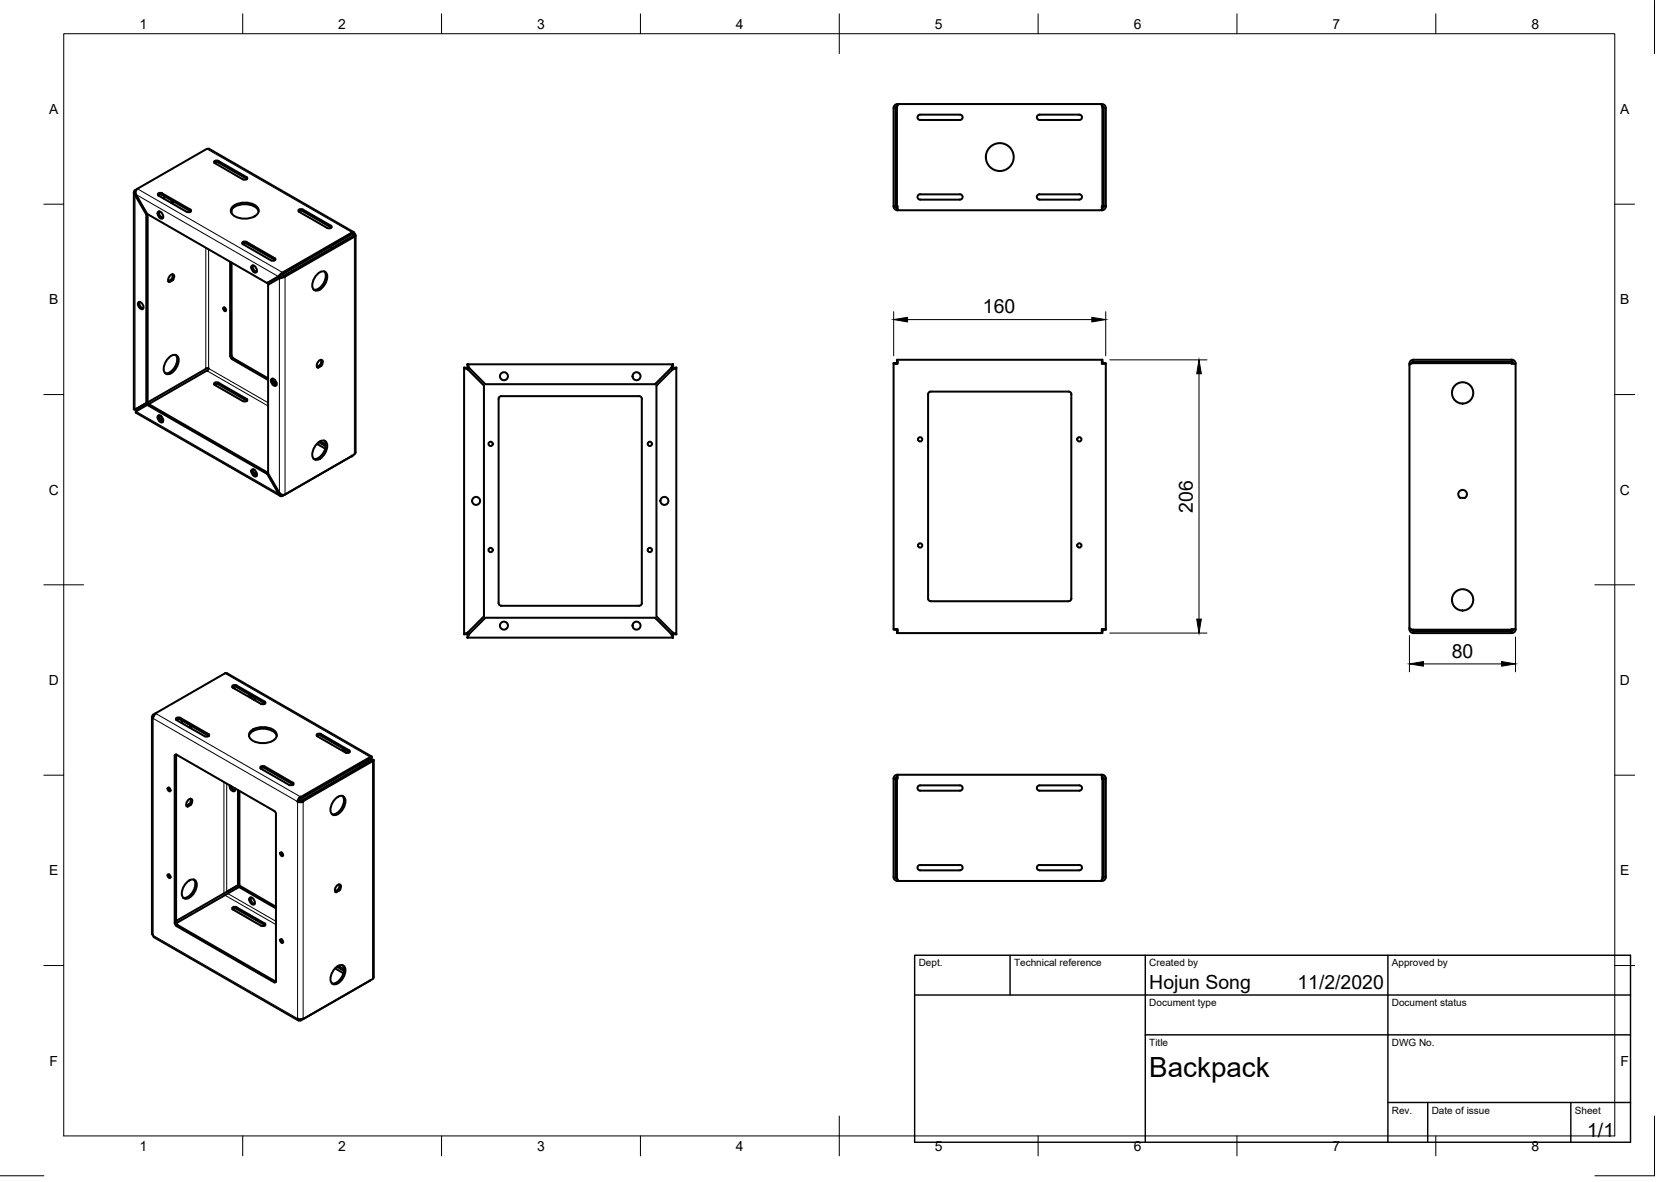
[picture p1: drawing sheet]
<svg xmlns="http://www.w3.org/2000/svg" width="420mm" height="297mm" viewBox="0 0 420 297" stroke-linecap="round" stroke-linejoin="round" font-family="sans-serif">
<!-- layer: Visible -->
<g fill="none" stroke="#000" stroke-width=".51">
<path d="M225.6 26.6l-.4 .5v24.7M225.7 26.1v.3M225.8 26.3l.2-.2 50.8 .1 .4 .9v24.7h-.1v1h-51.4v-1h-.2v-24.7zM226 26.1l-.9 .2-.4 .8v24.7M231.4 28.8h10a.67 .67 0 0 1 .6 .7 .67 .67 0 0 1-.6 .6h-10M231.4 28.8a.67 .67 0 0 0-.7 .7 .67 .67 0 0 0 .7 .6M260.9 29l.5-.2h10a.67 .67 0 0 1 .7 .7 .67 .67 0 0 1-.7 .6h-10a.67 .67 0 0 1-.6-.4 .67 .67 0 0 1 .1-.7zM276.7 26.1h.4v.3M277.1 26.1l.6 .3 .3 .7v24.7h-.5v-24.7l-.4-.5M33.7 48.3v54.6l.3 .1M34.2 48.9a1.27 1.27 0 0 1 .3-1.5l17.5-10 .5-.1 36.4 21M34.2 48.9l-.2 .1 2.8 4.9 .2-.1"/>
<path d="M34.2 48.9l2.8 4.9M34.5 47.5l-.5 .3a.78 .78 0 0 0 0 1.2M36.8 53.9v47.4M37 53.8l30.2 17.3M37.1 53.8v47.3l-2.8 1.7M39.8 53.2a1.16 1.16 0 0 1 1 1.7 1.16 1.16 0 0 1-1-1.7zM40 53.1a1.36 1.36 0 0 0 1 1.6M40.8 49l7.1 4.1M40.8 49l-.5-.1-.5 .2M41.3 49.3l-.1 .6M43.4 50.5l-.5 .4M43.7 50.7l-.4 .4"/>
<path d="M47.9 52.7l-7.1-4.1-.5-.1a.52 .52 0 0 0-.6 .4l7.2 4.3M47.9 52.7l.1 .1a.71 .71 0 0 1-1.1 .4M47.9 53.1h.1M53.9 40.9l.5-.2 .5 .1 7.1 4.1M54.9 40.5l7.1 4M54.9 40.4l-.4-.1a.52 .52 0 0 0-.7 .5l7.3 4.3M58.1 53.1a3.7 3.7 0 0 1 4.2-1.7 2.92 2.92 0 0 1 2.7 1.7M58.2 52.7v.9M58.6 51.9a4.9 4.9 0 0 1 6.3 .4 1.72 1.72 0 0 1-1.5 2.4 4.7 4.7 0 0 1-5.2-1.1 1.32 1.32 0 0 1 .4-1.7zM62 44.5l.2 .2a.71 .71 0 0 1-1.1 .4M62 44.9l.1 .1M75.2 53.2l7.1 4.1 .5 .1a.52 .52 0 0 0 .6-.5l-.2-.2"/>
<path d="M76.2 53.1l-.6-.2-.5 .2M76.2 52.7l-.5-.2a.52 .52 0 0 0-.7 .5l.2 .2M76.2 53.1l7.1 4.1M76.2 52.7l7 4M88.5 58.4v.4l-17.4 10.1M88.5 58.7l.3 .3M88.8 59l.1 .3M89.1 59.5l-.3-.2-17.5 10M89.1 58.8l-.3 .2M89.1 58.8l.3 .4-.3 .4-17.6 10-1.2 .3-2.9 1.7v47.4l2.9 4.9a1.25 1.25 0 0 0 1.4 .4l17.4-10.1 .3-.5M89.1 58.8l-.2-.5-.5 .1-17.3 10.1-1.1 1M89.4 59.2v54.5"/>
<path d="M224.7 51.8a1.01 1.01 0 0 0 1 1M224.7 51.8h.5M225.2 51.8l.2 .5h.3M231.4 48.8h10a.67 .67 0 0 1 .6 .7 .67 .67 0 0 1-.6 .7h-10M231.4 48.8a.67 .67 0 0 0-.7 .7 .67 .67 0 0 0 .7 .7M260.9 49l.5-.2h10a.68 .68 0 0 1 .7 .7 .68 .68 0 0 1-.7 .7h-10a.67 .67 0 0 1-.6-.5 .67 .67 0 0 1 .1-.7zM277.6 51.8l-.3 .5h-.2M278.1 51.8a1.01 1.01 0 0 1-1 1M34.9 75.9a1.16 1.16 0 0 1 1 1.8 1.16 1.16 0 0 1-1-1.8zM35.1 75.9a1.36 1.36 0 0 0 .9 1.6M42.3 70.7l.8-.5 .3 .2-.8 .5-.2-.1M43.4 68.9v.6l-.3 .7"/>
<path d="M43.4 70.4l.4-.9-.1-.5a1.22 1.22 0 0 0-1.3 1.8l.2 .1M56.2 77.3l.5 .2 .1 .6-.5-.1zM56.4 77.3l.4 .7M57.9 65.8v23.9l.5 .5 9 5.3M58.2 66l.1 23.5 .4 .6 8.7 5M62 60.8l7.3 4.2a.71 .71 0 0 1-1.2 .4l-7-4.1M62 61.2l7.1 4.1M62 61.2l-.5-.1-.5 .2M62 60.8l-.5-.1a.52 .52 0 0 0-.6 .5l.2 .2M63.4 66.7a1.16 1.16 0 0 1 1 1.8 1.16 1.16 0 0 1-1-1.8zM63.6 66.7a1.36 1.36 0 0 0 .9 1.6M67.2 71.1l3.2-1.8z"/>
<path d="M69.1 65.3h.1M71.1 68.9l-.7 .4M71.3 69.3l-1 .6M79.6 69.1a1.6 1.6 0 0 1 2.4-.5 3.5 3.5 0 0 1-2.6 4.4 1.61 1.61 0 0 1-.7-2.4zM81.5 68.2a3.3 3.3 0 0 1-1.3 4.3l-.9 .3h-.4M83.3 61.8v.6M42.2 90.1a1.6 1.6 0 0 1 2.5-.5 3.5 3.5 0 0 1-2.6 4.4 1.61 1.61 0 0 1-.7-2.4zM44.2 89.2a3.3 3.3 0 0 1-1.4 4.3l-.9 .3h-.4M54.9 96.6l7.1 4.1M54.9 96.6l-.5-.1-.5 .1M68.3 95.2a1.16 1.16 0 0 1 1 1.7 1.16 1.16 0 0 1-1-1.7zM68.5 95.7l1 .6"/>
<path d="M68.6 95.1a1.36 1.36 0 0 0 .9 1.7M68.7 96.3l.8 .4M79.7 92.2l.8-.5 .3 .3-.8 .4-.3-.1M80.7 90.4l.1 .6-.4 .7M80.8 91.9l.4-.9-.2-.5a1.22 1.22 0 0 0-1.2 1.8l.2 .1M116.7 92.4h.5l4.5 4.5v58l-4 4-1 .5v-67l1 .5M117.5 91.6v.5l.5 .4M117.7 92.2v.3h-.4M169.1 92.2v.3h.3M169.2 91.6v.5l-4.5 4.4h-42.7l-4-4-.5-.9h51.7l-.5 .9M170.1 92.4h-.6l-.4 .5M225.2 91.3l.1 .1"/>
<path d="M225.2 91.3h-.5v66.9h.5M225.2 91.3v.1M225.5 90.9l.2 .2M225.5 90.9v-.5h51.7v.5M225.5 90.9h.2M225.7 90.4v1h-1M269.4 99.1v51.3M269.4 99.1a.67 .67 0 0 0-.7-.7h-34.7a.67 .67 0 0 0-.6 .7v51.3a.67 .67 0 0 0 .6 .7M277.1 90.4v1h.9M277.1 90.9h.1M277.2 90.9l-.1 .2M277.5 91.3l-.1 .1"/>
<path d="M277.5 91.3h.5v66.9h-.5M277.5 91.3v.1M354.4 91.6l.9-.3h24.8v.1h1v66.7h-1v.1h-24.8l-.9-.4zM354.7 91.4h-.3v.4M380.1 90.4h-24.8l-.7 .4-.2 .6M380.1 90.4v.5h-24.7l-.5 .4M380.1 90.4a1.01 1.01 0 0 1 1 1M380.1 90.9l.3 .1 .2 .4M34.2 102.8l.1-.1zM37 101.8l30.2 17.3M37.1 101.1l-3.1 1.9 .3-.2M37.4 101.5l-3.2 1.9-.1 .3 36.4 20.9"/>
<path d="M37.4 101.5l30 17.3M37.4 101.5l14.7-8.3 .4-.6h-.7l-17.5 10.2M39.8 104.4a1.16 1.16 0 0 1 1 1.7 1.16 1.16 0 0 1-1-1.7zM40 105l1 .5M40 104.4a1.36 1.36 0 0 0 1 1.6M40.6 104.6l-.6 .1M62 100.3l-7.1-4.1-.4-.1a.52 .52 0 0 0-.7 .5l7.3 4.2M62 100.2l.2 .2a.71 .71 0 0 1-1.1 .4M62 100.7h.1M63.4 118a1.16 1.16 0 0 1 1 1.7 1.16 1.16 0 0 1-1-1.7zM63.6 118.5l1 .6M63.6 117.9a1.36 1.36 0 0 0 .9 1.7"/>
<path d="M63.8 118l.2 .1M67.4 119l-.2 .1 2.8 4.9 .3-.1M79.6 111.7a1.6 1.6 0 0 1 2.4-.6 3.5 3.5 0 0 1-2.6 4.5 1.61 1.61 0 0 1-.7-2.4zM79.7 111.5l2.1 1.2M80.1 111.1l1.8 1M80.5 110.9l1.4 .8M81.5 110.7a3.3 3.3 0 0 1-1.3 4.3l-.9 .4-.4-.1M88.5 114.6l-17.4 10a.77 .77 0 0 1-1.1-.6M125.4 100.2v51.3l.2 .5 .4 .2h34.7a.67 .67 0 0 0 .7-.7M125.4 100.2a.67 .67 0 0 1 .6-.6h34.7a.67 .67 0 0 1 .7 .6M161.4 100.2v51.4M367.2 125.1h1.1"/>
<path d="M367.2 125.1a1.09 1.09 0 0 1-.3-1.6 1.09 1.09 0 0 1 1.7 0 1.09 1.09 0 0 1-.3 1.6M117.3 159.2h.4v.4M117.7 158.9l-.5 .5h-.5M118 159.2l-.5 1h51.7l-.5-1-4-4h-42.7l-4.5 4.5v.5M168.7 159.2l.5 .5v.5M169.1 158.9l1 .5v-67l-1 .5-4 4v58l4.4 4.5h.6M169.4 159.2h-.3v.4M224.7 158.1h1v1M225.2 158.1v.1M225.3 158.1l-.1 .1M225.5 158.6v.5h51.7v-.5M225.5 158.6h.2"/>
<path d="M225.7 158.4l-.2 .2M234 151.1h34.7M269.4 150.4a.67 .67 0 0 1-.7 .7M277.1 158.4l.1 .2M277.1 158.6h.1M277.4 158.1l.1 .1M277.5 158.1v.1M278 158.1h-.9v1M354.4 157.7v.4a1 1 0 0 0 1 1h24.7M354.4 158.1h.3M354.9 158.2l.5 .4h24.7M380.1 158.6v.5"/>
<path d="M380.6 158.1l-.1 .2-.4 .3M381.1 158.1a1.01 1.01 0 0 1-1 1M38.5 179.6l.3 .2M39.1 179.4v-.1l-.6 .3 .2 .3M39.2 179.3l17.7-10.2 36.6 21M39.2 179.3l-.5 .5-.2 .7-.3-.4 .3-.4M58.5 172.8l.3-.2h.5l7.4 4.2M58.6 172.2l.9 .1 7.2 4.2a.71 .71 0 0 1-1.1 .4l-7.1-4.1-.1-.4zM58.7 172.6l.3 .5M62.7 174.5l.1 .7M63 174.7l.6 1M63.9 175.9h.1"/>
<path d="M64.1 175.3l-.1 .6M38.2 180.1v54.7l.5 .7 36.3 20.9M42.2 198l.5 .1 .1 .7-.5-.1zM42.5 197.9l.4 .7M43.9 189.9v42M43.9 189.9l.3-.3 .2 .1 24.5 14.1M44.3 189.7v42l.1 .5 .4 .3 24.6 14.2M44.3 189.6v.1M44.4 181l7.1 4 .5 .1a.52 .52 0 0 0 .6-.5l-.2-.1M45.3 180.8l7.2 4.1M45.3 180.4l7.1 4.1M45.4 180.8l-.6-.1-.5 .2"/>
<path d="M45.4 180.4l-.5-.1a.52 .52 0 0 0-.7 .5l.2 .2M45.8 181.1l-.1 .6M47.9 182.3l-.4 .4M48.3 182.5l-.5 .4M57.7 197.3a1.32 1.32 0 0 0 1.1 1.6l.3-.4v-.4M58.1 197.5l.4 .8 .6 .4M59.8 198.6v23.9l-2.8 1.6M60.2 198.8v23.5M62.6 184.9a3.7 3.7 0 0 1 4.2-1.7 2.92 2.92 0 0 1 2.8 1.7M63.1 183.7a4.9 4.9 0 0 1 6.3 .4 1.72 1.72 0 0 1-1.5 2.4 4.7 4.7 0 0 1-5.1-1.1 1.32 1.32 0 0 1 .3-1.7zM65.5 193.1l.5-.2 .6 .1 7 4.1M73.6 196.7l-7-4.1-.5-.1a.52 .52 0 0 0-.7 .5l7.3 4.2"/>
<path d="M73.7 196.7l.1 .2a.71 .71 0 0 1-1.1 .3M73.7 197.1v.1M79.7 184.9l.5-.1 .5 .1 7.1 4.1M80.7 184.5l7.1 4.1M80.7 184.5l-.4-.2a.52 .52 0 0 0-.7 .5l7.3 4.3 .4 .1a.52 .52 0 0 0 .7-.5l-.2-.2M86.3 188.1v.7M86.6 188.3l.5 .9M87.6 188.9l.1 .2M87.8 188.9l.1 .1M93.1 190.7l-2.9 1.6M93.1 190.7l.3-.3-3.1 1.9M93.1 190.7l.1-.1z"/>
<path d="M93.3 190.5l-.1 .1M93.4 190.4a.22 .22 0 0 0 0-.3 .22 .22 0 0 0-.3 .2l-17.6 9.9v.4l17.6-9.9M93.5 191l.2-.1a.22 .22 0 0 1 .3 .2 .22 .22 0 0 1-.3 .2l-17.5 10.2M93.5 191h.1M93.5 191l-17.6 10.1 .3 .2M94 191v54.7l-.3 .3-17.5 10.1v-.1l-.7 .1-.7-.1 .2 .4h.5M224.7 195.7v24.8l.3 .7 .7 .2M224.7 195.7h.5v24.7l.4 .5M225.7 194.7h51.4v1h.1v24.7l-.2 .7-.3 .3-50.8-.1-.4-.9v-24.7h.2zM225.7 194.7a1.01 1.01 0 0 0-1 1M225.7 195.2l-.4 .2-.1 .3M231.4 197.4h10a.67 .67 0 0 1 .6 .6 .67 .67 0 0 1-.6 .7h-10"/>
<path d="M231.4 197.4a.67 .67 0 0 0-.7 .6 .67 .67 0 0 0 .7 .7M260.9 197.6l.5-.2h10a.67 .67 0 0 1 .7 .6 .67 .67 0 0 1-.7 .7h-10a.67 .67 0 0 1-.6-.4 .67 .67 0 0 1 .1-.7zM277.1 194.7a1.01 1.01 0 0 1 1 1M277.1 195.2l.4 .2 .1 .3M277.5 195.7h.5v24.8l-.4 .7-.9 .2M277.5 195.7l.1 24.7-.5 .5M42.2 219.8l.5 .1 .1 .7-.5-.1zM42.5 219.7l.4 .7M47.6 202l.4 .3-.8 .4-.3-.1M47.6 202l-.7 .5M47.9 200.7l.1 .6-.4 .7M48 202.2l.4-.9-.2-.5a1.22 1.22 0 0 0-1.2 1.8l.2 .1"/>
<path d="M68.9 203.8l.5 .8v42M70.5 214.3l.5 .1 .1 .7-.5-.2zM70.8 214.2l.4 .7M74.8 201.4l.7 .2 .7-.2M75.2 201.3l-.4 .2M75.5 200.2l-.5 .5-.2 .7M75.5 200.6l-.3 .6h.7M75.6 200.3v.4M75.9 201.1l.3 .4M84.2 200.9a1.6 1.6 0 0 1 2.4-.5 3.5 3.5 0 0 1-2.6 4.5 1.61 1.61 0 0 1-.7-2.5zM86.1 200a3.3 3.3 0 0 1-1.4 4.3l-.8 .4-.4-.1M231.4 217.4h10a.67 .67 0 0 1 .6 .6 .67 .67 0 0 1-.6 .7h-10"/>
<path d="M231.4 217.4a.67 .67 0 0 0-.7 .6 .67 .67 0 0 0 .7 .7M260.9 217.6l.5-.2h10a.67 .67 0 0 1 .7 .6 .67 .67 0 0 1-.7 .7h-10a.67 .67 0 0 1-.6-.4 .67 .67 0 0 1 .1-.7zM43.9 231.9l.5 .8 24.5 14.2 .4-.1 .1-.2M46.8 222a1.6 1.6 0 0 1 2.4-.6 3.5 3.5 0 0 1-2.6 4.5 1.61 1.61 0 0 1-.7-2.4zM48.7 221a3.3 3.3 0 0 1-1.3 4.3l-.9 .4-.4-.1M57 224.1l-12.7 7.3M58.5 228.5l.8-.2 7.4 4.2M58.6 228h.9l7.2 4.2a.71 .71 0 0 1-1.1 .4l-7-4-.2-.2zM59.8 222.5l.4-.2-3.2 1.8M60.1 222.9l.4-.2 8.9 5.2M62.9 225.6a1.16 1.16 0 0 1 1 1.7 1.16 1.16 0 0 1-1-1.7zM63.1 225.5a1.36 1.36 0 0 0 .9 1.6"/>
<path d="M69.4 228.3l-9.3-5.4-15.8 9.1M70.5 236.1l.5 .1 .1 .7-.5-.1zM70.8 236l.4 .7M84.2 224l.8-.4 .4 .2-.9 .4-.2-.1M85.3 222.2l.1 .6-.4 .7M85.4 223.8l.3-1-.1-.4a1.22 1.22 0 0 0-1.2 1.7l.2 .1M225.7 221.1v.3h.3M277.1 221.1v.3M75.6 256.1v.3M76.1 256l.1 .1M84.2 243.5a1.6 1.6 0 0 1 2.4-.6 3.5 3.5 0 0 1-2.6 4.5 1.61 1.61 0 0 1-.7-2.4zM84.2 243.3l2.1 1.3"/>
<path d="M84.7 242.9l1.8 1.1M85 242.7l1.5 .9M86.1 242.5a3.3 3.3 0 0 1-1.4 4.4l-.8 .3-.4-.1M93.1 246.4l-17.5 10-.1-.3"/>
<circle cx="251.4" cy="39.5" r="3.5"/>
<circle cx="126.7" cy="94.5" r="1.01"/>
<circle cx="160.1" cy="94.5" r="1.01"/>
<circle cx="367.8" cy="98.7" r="2.68"/>
<circle cx="123.4" cy="111.5" r=".54"/>
<circle cx="163.4" cy="111.5" r=".54"/>
<circle cx="231.4" cy="110.4" r=".54"/>
<circle cx="271.4" cy="110.4" r=".54"/>
<circle cx="119.7" cy="125.9" r="1.01"/>
<circle cx="123.4" cy="138.2" r=".54"/>
<circle cx="163.4" cy="138.2" r=".54"/>
<circle cx="167.1" cy="125.9" r="1.01"/>
<circle cx="231.4" cy="137.1" r=".54"/>
<circle cx="271.4" cy="137.1" r=".54"/>
<circle cx="126.7" cy="157.2" r="1.01"/>
<circle cx="160.1" cy="157.2" r="1.01"/>
<circle cx="367.8" cy="150.7" r="2.68"/>
</g>
<!-- layer: Visible Narrow -->
<g fill="none" stroke="#000" stroke-width=".25">
<path d="M52.1 37.5l36.3 20.9M34 49v54M34 47.8l.2 .1M34.2 48.9l35.8 20.6M34.5 47.4l36.6 21.1v.4M40.8 48.6v.4M47.9 52.7v.4M54.9 40.5v.4M62 44.5v.4M76.2 52.7v.4M83.2 56.7v.5M88.5 58.8l.3 .2v.3"/>
<path d="M89.1 59.6v54.5M51.8 62.3v30.3M52.5 62.7v29.9l14.9 8.6M62 60.8v.4M69.1 64.9v.4M70.3 69.9v54M71.3 69.3l.4 .2v54.8M52.1 93.2l15.3 8.8M54.9 96.2v.4M58.2 89.2l-.3 .2M58.7 90.1l-.3 .2M34.2 103.4l35.8 20.6"/>
<path d="M62 100.3v.4M71.1 124.3v.3M39.2 179.3l36.3 20.9M56.6 169.2l36.5 21.1v.4M59.5 172.3v.4M66.6 176.3v.4M38.5 180.5l36.3 21v54.5l-36.3-20.9zM44.3 189.7l-.4 .2M45.3 180.4v.4M52.4 184.5v.4M56.3 196.5v28M57 196.9v27.2"/>
<path d="M66.6 192.6v.4M73.6 196.7v.4M80.7 184.5v.4M87.8 188.6v.4M93.3 191.1l.4 .2v54.7M76.2 201.5v54.5M44.3 231.7l-.4 .2M44.7 232.5l-.3 .2M56.6 225l12.8 7.4M57.3 224.5l12.1 7M59.5 228v.4M66.6 232.1v.4"/>
<path d="M69.3 246.7l-.4 .2M93.1 246.4h.1"/>
</g>
<g fill="#000" stroke="#000" stroke-width=".25">
<circle cx="34.3" cy="102.7" r=".11"/>
<circle cx="93.1" cy="190.6" r=".11"/>
</g>
<!-- layer: Visible -->
<g fill="#000" stroke="#000" stroke-width=".25">
<circle cx="34.2" cy="102.8" r=".24"/>
<circle cx="88.5" cy="114.6" r=".24"/>
</g>
<!-- layer: Border -->
<g fill="none" stroke="#000" stroke-width=".25">
<path d="M16 8.5h390v277h-390zM61 3.5v5M111 3.5v5M161 3.5v5M211 3.5v10M261 3.5v5M311 3.5v5M361 3.5v5M416 .1v13.4M11 51.3h5M406 51.3h5M11 99.2h5"/>
<path d="M406 99.2h5M11 147h10M401 147h10M11 194.8h5M406 194.8h5M11 242.6h5M406 242.6h5M0 295.5h11M61 285.5v5M111 285.5v5M161 285.5v5M211 280.5v10"/>
<path d="M261 285.5v5M311 285.5v5M361 285.5v5M416 280.5v15h-15"/>
</g>
<!-- layer: TitleBlock -->
<path d="M230 240.1h180v46.9h-180zM230 250h180M254 240.1v9.9M288 240.1v46.9M349 240.1v46.9M288 260.1h122M349 277.1h61M359 277.1v9.9M395 277.1v9.9" fill="none" stroke="#000" stroke-width=".36"/>
<!-- layer: Dimensions -->
<path d="M224.7 78.3v11.1M278 78.3v11.1M228.2 80.3h46.3M279 90.4h24.5M301.5 93.9v61.7M279 159.1h24.5M354.4 159.7v9.1M357.9 166.8h19.7M381.1 160.1v8.7" fill="none" stroke="#000" stroke-width=".25"/>
<path d="M224.7 80.3l3.5-.6v1.2zM274.5 79.7l3.5 .6-3.5 .6zM301.5 90.4l.6 3.5h-1.2zM300.9 155.6h1.2l-.6 3.5zM354.4 166.8l3.5-.5v1.1zM377.6 166.3l3.5 .5-3.5 .6z" fill="#000" stroke="#000" stroke-width=".25"/>
<text font-size="7" x="289" y="270.6">Backpack</text>
<g font-size="4.9">
<text x="247.1" y="78.7">160</text>
<text x="299.9" y="128.8" transform="rotate(-90 299.9 128.8)">206</text>
<text x="365" y="165.3">80</text>
<text x="289" y="248.5">Hojun Song</text>
<text x="326.2" y="248.5">11/2/2020</text>
<text x="399.1" y="285.7">1/1</text>
</g>
<g font-size="3.5">
<text x="35.1" y="7.2">1</text>
<text x="85" y="7.2">2</text>
<text x="135.1" y="7.2">3</text>
<text x="185.1" y="7.2">4</text>
<text x="235.1" y="7.2">5</text>
<text x="285.1" y="7.2">6</text>
<text x="335" y="7.2">7</text>
<text x="385" y="7.2">8</text>
<text x="12.4" y="28.6">A</text>
<text x="407.4" y="28.6">A</text>
<text x="12.4" y="76.5">B</text>
<text x="407.4" y="76.5">B</text>
<text x="12.3" y="124.3">C</text>
<text x="407.3" y="124.3">C</text>
<text x="12.3" y="172.1">D</text>
<text x="407.3" y="172.1">D</text>
<text x="12.4" y="220">E</text>
<text x="407.4" y="220">E</text>
<text x="12.5" y="267.8">F</text>
<text x="407.5" y="267.8">F</text>
<text x="35.1" y="289.2">1</text>
<text x="85" y="289.2">2</text>
<text x="135.1" y="289.2">3</text>
<text x="185.1" y="289.2">4</text>
<text x="235.1" y="289.2">5</text>
<text x="285.1" y="289.2">6</text>
<text x="335" y="289.2">7</text>
<text x="385" y="289.2">8</text>
</g>
<g font-size="2.5">
<text x="231" y="242.9">Dept.</text>
<text x="255" y="242.9">Technical reference</text>
<text x="289" y="242.9">Created by</text>
<text x="350" y="242.9">Approved by</text>
<text x="289" y="252.8">Document type</text>
<text x="350" y="252.8">Document status</text>
<text x="289" y="262.9">Title</text>
<text x="350" y="262.9">DWG No.</text>
<text x="350" y="279.9">Rev.</text>
<text x="360" y="279.9">Date of issue</text>
<text x="396" y="279.9">Sheet</text>
</g>
</svg>
